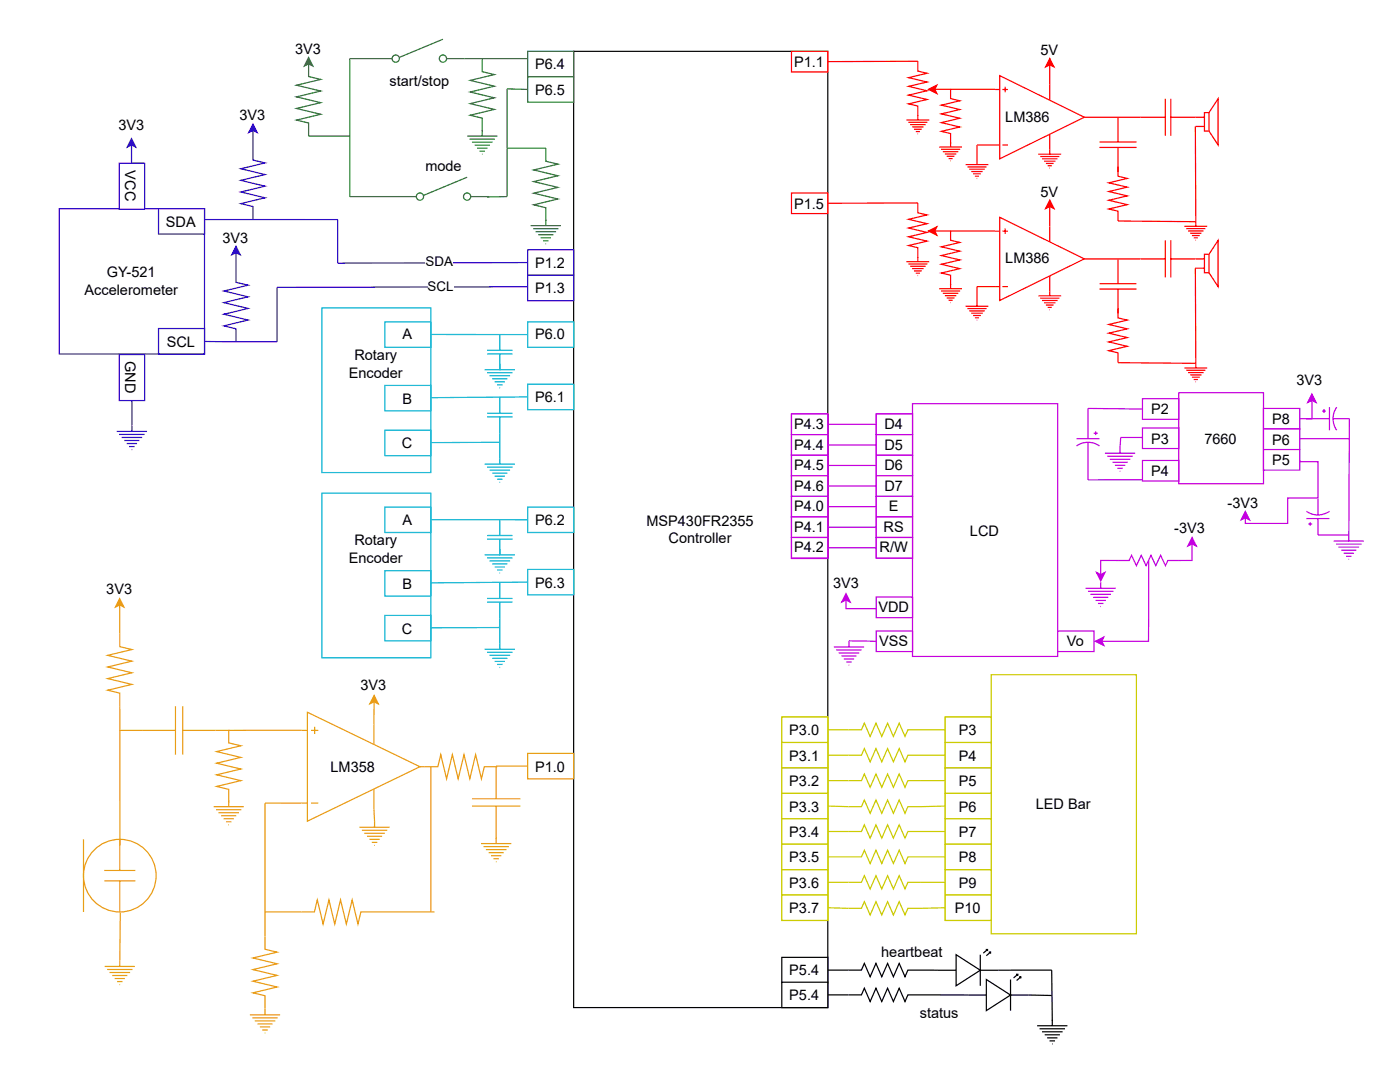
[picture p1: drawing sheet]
<svg xmlns="http://www.w3.org/2000/svg" width="279mm" height="216mm" viewBox="0 0 279 216" stroke-linecap="round" stroke-linejoin="round" font-family="sans-serif">
<path d="M114.5 10.2h50.7v190.9h-50.7z" fill="#fff" stroke="#000" stroke-width=".24"/>
<circle cx="23.9" cy="174.7" r="7.2" fill="#fff" stroke="#ea9b15" stroke-width=".24"/>
<path d="M74.7 140l-.1 4.5M16.7 167.5v14.5M20.8 173.7h6.2M20.8 175.8h6.2M23.9 167.5v6.2M23.9 175.8v6.2" fill="none" stroke="#ea9b15" stroke-width=".24"/>
<path d="M74.7 138.8l.8 1.7-.8-.5-.9 .5z" fill="#ea9b15" stroke="#ea9b15" stroke-width=".24"/>
<path d="M61.3 142.1l22.5 10.9-22.5 10.9z" fill="#fff" stroke="#ea9b15" stroke-width=".24"/>
<g fill="none" stroke="#ea9b15" stroke-width=".24">
<path d="M23.9 120.7v8.3l2.4 .6-4.8 1.2 4.8 1.1-4.8 1.2 4.8 1.1-4.8 1.2 4.8 1.2-4.8 1.1 2.4 .6v30.4M23.9 145.7h11.1M35 140.9v9.7M36.5 145.7h24.8M36.5 140.9v9.7M62.1 145.7h1.4M62.8 145v1.5M74.6 144.5v4M74.6 157.5l.2 7.6M83.8 153h1M86 153v29M61.3 160.2h-8.4v29.2l2.4 .6-4.8 1.2 4.8 1.1-4.8 1.2 4.8 1.1-4.8 1.2 4.8 1.1-4.8 1.2 2.4 .6v3.8"/>
<path d="M62.1 160.2h1.4M71.7 165.1h6.1M72.2 165.7h5.1M72.7 166.3h4.1M73.2 166.9h3.1M73.7 167.5h2.1M74.2 168.1h1.1M74.7 168.7h.1M20.9 192.8h6M21.4 193.4h5M21.9 194h4.1M22.4 194.7h3"/>
<path d="M22.9 195.3h2M23.4 195.9h1.1M23.8 196.5h.2M24 182.1l-.1 10.7M52.9 182h9.8l.6-2.4 1.2 4.8 1.1-4.8 1.2 4.8 1.2-4.8 1.1 4.8 1.2-4.8 1.1 4.8 .6-2.4h14.7M49.9 202.5h6M50.4 203.1h5M50.8 203.7h4.1M51.4 204.3h3M51.9 204.9h2M52.3 205.5h1.1M52.8 206.1h.2"/>
</g>
<path d="M23.9 119.4l.8 1.7-.8-.4-.9 .4z" fill="#ea9b15" stroke="#ea9b15" stroke-width=".24"/>
<path d="M74.6 11.7h3.7M88.4 7.8l-8.7 3.7M89.1 11.7h3.6" fill="none" stroke="#1c8929" stroke-width=".24"/>
<g fill="#fff" stroke="#1c8929" stroke-width=".24">
<circle cx="88.4" cy="11.7" r=".72"/>
<circle cx="79" cy="11.7" r=".72"/>
</g>
<path d="M79.5 39.2h3.6M93.2 35.4l-8.7 3.6M94 39.2h3.6" fill="none" stroke="#1c8929" stroke-width=".24"/>
<g fill="#fff" stroke="#1c8929" stroke-width=".24">
<circle cx="93.2" cy="39.2" r=".72"/>
<circle cx="83.8" cy="39.2" r=".72"/>
</g>
<path d="M69.8 11.7h4.8M74.6 39.2h4.9" fill="none" stroke="#1c8929" stroke-width=".24"/>
<g fill="none" stroke="#00b0d0" stroke-width=".24">
<path d="M96.7 73.8h6.1M97.2 70.6h5.1M97.2 69.9h5.1M97.2 74.4h5.1M97.7 75h4.1M98.2 75.6h3.1M98.7 76.2h2.1M99.2 76.8h1.1M99.7 77.4h.1M99.7 66.6v3.3M99.7 70.6v3.3M99.7 79.2v3.3"/>
<path d="M96.7 92.6h6.1M97.2 83.2h5.1M97.2 82.5h5.1M97.2 93.2h5.1M97.7 93.8h4.1M98.2 94.4h3.1M98.7 95h2.1M99.2 95.6h1.1M99.7 96.2h.1M99.7 83.2v9.4"/>
</g>
<path d="M64.2 61.4h21.8v32.9h-21.8z" fill="#fff" stroke="#00b0d0" stroke-width=".24"/>
<g fill="none" stroke="#00b0d0" stroke-width=".24">
<path d="M85.7 66.7l19.6 .1M105.3 79.2l-19.4 .2M99.7 88.3h-13.8M96.7 110.7h6.1M97.2 107.6h5.1M97.2 106.9h5.1M97.2 111.3h5.1M97.2 119.4h5.1M97.7 111.9h4.1M98.2 112.5h3.1M98.7 113.1h2.1M99.2 113.7h1.1"/>
<path d="M99.7 114.3h.1M99.7 103.6v3.3M99.7 107.6v3.2M99.7 116.2v3.2M96.7 129.6h6.1M97.2 120.1h5.1M97.2 130.2h5.1M97.7 130.8h4.1M98.2 131.4h3.1M98.7 132h2.1M99.2 132.6h1.1M99.7 133.2h.1"/>
<path d="M99.7 120.1v9.5"/>
</g>
<path d="M64.2 98.4h21.8v32.9h-21.8z" fill="#fff" stroke="#00b0d0" stroke-width=".24"/>
<path d="M85.7 103.7h19.6M105.3 116.2l-19.4 .1M99.7 125.2l-13.8 .1" fill="none" stroke="#00b0d0" stroke-width=".24"/>
<path d="M26.2 28.9l.1 3.7h2.6" fill="none" stroke="#290ac6" stroke-width=".24"/>
<path d="M26.2 27.7l.9 1.7-.9-.5-.8 .5z" fill="#290ac6" stroke="#290ac6" stroke-width=".24"/>
<path d="M11.8 41.6h29v29h-29z" fill="#fff" stroke="#290ac6" stroke-width=".24"/>
<g fill="none" stroke="#290ac6" stroke-width=".24">
<path d="M50.5 26v5.9l2.4 .6-4.8 1.2 4.8 1.1-4.8 1.2 4.8 1.2-4.8 1.1 4.8 1.2-4.8 1.1 2.4 .6v2.6M40.8 43.8h26.6v8.7l37.9-.1M47.1 50.4v5.9l2.4 .6-4.8 1.2 4.8 1.1-4.8 1.2 4.8 1.1-4.8 1.2 4.8 1.2-4.8 1.1 2.4 .6v2.6M55.3 57.3v10.9h-8.2M26.3 78.1v8M40.8 68.1l6.3 .1M23.3 86.1h6M23.8 86.7h5.1M24.3 87.3h4.1M24.8 87.9h3M25.3 88.5h2M25.8 89.1h1.1"/>
<path d="M26.3 89.7h.1"/>
</g>
<g fill="#290ac6" stroke="#290ac6" stroke-width=".24">
<path d="M50.5 24.8l.8 1.7-.8-.5-.9 .5z"/>
<path d="M47.1 49.2l.8 1.6-.8-.4-.9 .4z"/>
</g>
<path d="M84.9 50.4h5.5v3.2h-5.5z" fill="#fff"/>
<path d="M105.3 57.2l-50 .1" fill="none" stroke="#290ac6" stroke-width=".24"/>
<path d="M85.3 55.5h5.2v3.2h-5.2z" fill="#fff"/>
<g fill="none" stroke="#1c8929" stroke-width=".24">
<path d="M61.6 12.7v2.6l2.4 .5-4.8 1.2 4.8 1.2-4.8 1.1 4.8 1.2-4.8 1.1 4.8 1.2-4.8 1.2 2.4 .5v2.7h8.2M69.8 11.7v27.5h4.8M92.7 11.7h15.7M96.2 11.7v2.6l2.5 .6-4.9 1.1 4.9 1.2-4.9 1.2 4.9 1.1-4.9 1.2 4.9 1.1-4.9 1.2 2.4 .6v2.6M93.2 27.2h6.1M93.7 27.8h5.1M94.2 28.4h4.1M94.7 29h3.1M95.2 29.6h2.1M95.7 30.2h1.1M96.2 30.8h.1M96.2 25.9v1.3"/>
<path d="M97.2 39.3l4-.1v-9.6h7.7v2.6l2.4 .6-4.8 1.1 4.8 1.2-4.8 1.1 4.8 1.2-4.8 1.2 4.8 1.1-4.8 1.2 2.4 .5v2.7M105.9 45h6M106.4 45.6h5.1M106.9 46.2h4.1M107.4 46.8h3M107.9 47.4h2.1M108.4 48h1.1M108.9 48.6h.1M108.9 43.8v1.2"/>
</g>
<path d="M61.6 11.5l.8 1.7-.8-.5-.9 .5z" fill="#1c8929" stroke="#1c8929" stroke-width=".24"/>
<g fill="#fff" stroke="#c400e1" stroke-width=".24">
<path d="M182.1 80.6h29v50.4h-29z"/>
<path d="M174.9 125.9h7.2v4.1h-7.2z"/>
</g>
<path d="M168.8 119.7v1.7h6.1" fill="none" stroke="#c400e1" stroke-width=".24"/>
<path d="M168.8 118.5l.9 1.6-.9-.4-.8 .4z" fill="#c400e1" stroke="#c400e1" stroke-width=".24"/>
<g fill="#fff" stroke="#c400e1" stroke-width=".24">
<path d="M174.9 119.1h7.2v4.2h-7.2z"/>
<path d="M235.2 78.4h17v18.1h-17z"/>
<path d="M228 79.6h7.2v4.1h-7.2z"/>
<path d="M228 85.4h7.2v4.1h-7.2z"/>
<path d="M228 91.9h7.2v4.1h-7.2z"/>
</g>
<path d="M261.8 79.9v3.6h-1.2" fill="none" stroke="#c400e1" stroke-width=".24"/>
<path d="M261.8 78.6l.9 1.7-.9-.4-.8 .4z" fill="#c400e1" stroke="#c400e1" stroke-width=".24"/>
<g fill="#fff" stroke="#c400e1" stroke-width=".24">
<path d="M252.2 81.5h7.2v4.1h-7.2z"/>
<path d="M252.2 85.6h7.2v4.1h-7.2z"/>
</g>
<path d="M259.4 91.8v.3h3.6v7.3h-6v5h-8.5v-1.1" fill="none" stroke="#c400e1" stroke-width=".24"/>
<path d="M248.5 102.1l.9 1.6-.9-.4-.8 .4z" fill="#c400e1" stroke="#c400e1" stroke-width=".24"/>
<path d="M252.2 89.7h7.2v4.1h-7.2z" fill="#fff" stroke="#c400e1" stroke-width=".24"/>
<g fill="none" stroke="#c400e1" stroke-width=".24">
<path d="M214.8 89a4 4 0 0 1 4.6 0M214.8 87.5h4.6M217.1 84.3v3.2M217.1 88.3v3.2M218.3 86.4h.7M218.7 86.1v.7M220.5 90.4h6.1M221 91h5.1M221.5 91.6h4.1M222 92.2h3M222.5 92.8h2.1M223 93.5h1.1"/>
<path d="M223.5 94.1h.1M223.5 89.2v1.2M262.1 83.5h3.2M263 99.5v3.3M263.9 82h.7M264.2 81.6v.8M265.3 81.3v4.5M266 83.5h3.3M266.8 81.3a4 4 0 0 0 0 4.5M237.9 108.5v3.3h-2.7M260.7 102a4 4 0 0 0 4.6 0M260.7 103.5h4.6"/>
<path d="M261.1 104.6h.8M261.5 104.2v.7M263 103.5v3.2M266.2 108h6M266.6 108.6h5.1M267.1 109.2h4.1M267.7 109.8h3M268.2 110.4h2M268.6 111h1.1M269.1 111.6h.1M269.2 106.8v1.2"/>
</g>
<path d="M237.9 107.3l.9 1.7-.9-.5-.8 .5z" fill="#c400e1" stroke="#c400e1" stroke-width=".24"/>
<path d="M211.1 125.9h7.2v4.1h-7.2z" fill="#fff" stroke="#c400e1" stroke-width=".24"/>
<g fill="none" stroke="#c400e1" stroke-width=".24">
<path d="M217.1 91.5v4.2h10.9M228 87.3h-4.3l-.2 1.9M228 81.6l-10.9-.1v2.8M259.4 83.5h2.7M259.4 87.5h9.9M269.3 83.5l-.1 23.3-6.2-.1M216.6 117.4h6.1M217.1 118h5.1M217.6 118.6h4.1M218.2 119.2h3M218.6 119.8h2.1M219.7 116.2v1.2"/>
<path d="M229.3 111.8l-.1 16.2h-9.3M235.2 111.8h-2.1l-.5 1.1-1-2.1-.9 2.1-1-2.1-1 2.1-.9-2.1-1 2.1-1-2.1-.5 1h-5.6v2.8M166.4 129.1h6M166.9 129.7h5.1M167.4 130.3h4.1M167.9 130.9h3M168.4 131.5h2.1M168.9 132.1h1.1M169.4 132.7h.1M174.9 128l-5.5-.1v1.2M219.1 120.4h1.1M219.6 121h.1"/>
</g>
<g fill="#c400e1" stroke="#c400e1" stroke-width=".24">
<path d="M218.6 128l1.7-.9-.4 .9 .4 .8z"/>
<path d="M218.8 114.2l.9 .4 .8-.4-.8 1.7z"/>
</g>
<path d="M197.8 134.6h29v51.7h-29z" fill="#fff" stroke="#cc0" stroke-width=".24"/>
<g fill="none" stroke="#cc0" stroke-width=".24">
<path d="M165.2 145.6h4.1M165.2 150.7h4.1M165.2 155.8h4.1M183.8 145.6h4.8M183.8 150.7h4.8M183.8 155.8h4.8M165.2 165.9h4.1M165.2 171h4.1M165.2 176.1h4.1M165.2 160.8l4.1 .2M183.8 165.9h4.8M183.8 171h4.8"/>
<path d="M183.8 176.1h4.8M188.6 160.8l-4.8 .2M165.2 181.1l4.1 .1M188.6 181.1l-4.8 .1"/>
</g>
<path d="M174.9 82.6h7.2v28.8h-7.2z" fill="none" stroke="#c400e1" stroke-width=".24"/>
<g fill="#fff" stroke="#c400e1" stroke-width=".24">
<path d="M174.9 82.6h7.2v4.1h-7.2z"/>
<path d="M174.9 86.7h7.2v4.1h-7.2z"/>
<path d="M174.9 90.8h7.2v4.1h-7.2z"/>
<path d="M174.9 94.9h7.2v4.1h-7.2z"/>
<path d="M174.9 99h7.2v4.1h-7.2z"/>
<path d="M174.9 103.1h7.2v4.2h-7.2z"/>
<path d="M174.9 107.3h7.2v4.1h-7.2z"/>
</g>
<path d="M158 82.7h7.2v28.7h-7.2zM158 82.6h7.2v28.8h-7.2z" fill="none" stroke="#c400e1" stroke-width=".24"/>
<g fill="#fff" stroke="#c400e1" stroke-width=".24">
<path d="M158 82.6h7.2v4.1h-7.2z"/>
<path d="M158 86.7h7.2v4.1h-7.2z"/>
<path d="M158 90.8h7.2v4.1h-7.2z"/>
<path d="M158 94.9h7.2v4.1h-7.2z"/>
<path d="M158 99h7.2v4.1h-7.2z"/>
<path d="M158 103.1h7.2v4.2h-7.2z"/>
<path d="M158 107.3h7.2v4.1h-7.2z"/>
</g>
<path d="M165.2 84.7h9.7M165.2 88.8h9.7M165.2 92.9h9.7M165.2 97h9.7M165.2 101.1h9.7M165.2 105.2h9.7M165.2 109.3h9.7" fill="none" stroke="#c400e1" stroke-width=".24"/>
<path d="M105.3 150.3h9.2v5.1h-9.2z" fill="#fff" stroke="#ea9b15" stroke-width=".24"/>
<g fill="#fff" stroke="#00b0d0" stroke-width=".24">
<path d="M105.3 113.6h9.2v5.1h-9.2z"/>
<path d="M105.3 101.2h9.2v5.1h-9.2z"/>
<path d="M105.3 76.7h9.2v5h-9.2z"/>
<path d="M105.3 64.2h9.2v5.1h-9.2z"/>
</g>
<g fill="#fff" stroke="#290ac6" stroke-width=".24">
<path d="M105.3 49.9h9.2v5h-9.2z"/>
<path d="M105.3 54.9h9.2v5.1h-9.2z"/>
<path d="M31.6 41.6h9.2v5.1h-9.2z"/>
<path d="M31.6 65.6h9.2v5h-9.2z"/>
<path d="M23.8 70.7h5.1v9.2h-5.1z"/>
<path d="M23.8 32.6h5.1v9.2h-5.1z"/>
</g>
<g fill="#fff" stroke="#1c8929" stroke-width=".24">
<path d="M105.3 10.2h9.2v5.1h-9.2z"/>
<path d="M105.3 15.3h9.2v5.1h-9.2z"/>
</g>
<path d="M105.3 17.9l-4.1-.2v11.9" fill="none" stroke="#1c8929" stroke-width=".24"/>
<g fill="#fff" stroke="#00b0d0" stroke-width=".24">
<path d="M76.8 64.2h9.2v5.1h-9.2z"/>
<path d="M76.8 76.9h9.2v5.1h-9.2z"/>
<path d="M76.8 85.8h9.2v5.1h-9.2z"/>
<path d="M76.8 101.2h9.2v5.1h-9.2z"/>
<path d="M76.8 113.9h9.2v5h-9.2z"/>
<path d="M76.8 122.8h9.2v5.1h-9.2z"/>
</g>
<path d="M169.3 145.6h2.6l.6-1.3 1.2 2.7 1.1-2.7 1.2 2.7 1.1-2.7 1.2 2.7 1.2-2.7 1.1 2.7 .6-1.4h2.6M169.3 150.7h2.6l.6-1.3 1.2 2.6 1.1-2.6 1.2 2.6 1.1-2.6 1.2 2.6 1.2-2.6 1.1 2.6 .6-1.3h2.6M169.3 155.8h2.6l.6-1.4 1.2 2.7 1.1-2.7 1.2 2.7 1.1-2.7 1.2 2.7 1.2-2.7 1.1 2.7 .6-1.3h2.6M169.3 161h2.6l.6-1.4 1.2 2.7 1.1-2.7 1.2 2.7 1.1-2.7 1.2 2.7 1.2-2.7 1.1 2.7 .6-1.3h2.6M169.3 165.9h2.6l.6-1.3 1.2 2.6 1.1-2.6 1.2 2.6 1.1-2.6 1.2 2.6 1.2-2.6 1.1 2.6 .6-1.3h2.6M169.3 171h2.6l.6-1.3 1.2 2.6 1.1-2.6 1.2 2.6 1.1-2.6 1.2 2.6 1.2-2.6 1.1 2.6 .6-1.3h2.6M169.3 176.1h2.6l.6-1.4 1.2 2.7 1.1-2.7 1.2 2.7 1.1-2.7 1.2 2.7 1.2-2.7 1.1 2.7 .6-1.3h2.6M169.3 181.2h2.6l.6-1.3 1.2 2.7 1.1-2.7 1.2 2.7 1.1-2.7 1.2 2.7 1.2-2.7 1.1 2.7 .6-1.4h2.6" fill="none" stroke="#cc0" stroke-width=".24"/>
<path d="M190.8 190.5l4.8 3.1-4.8 3.1z" fill="#fff" stroke="#000" stroke-width=".24"/>
<path d="M169.3 193.6h2.6l.6-1.4 1.2 2.7 1.1-2.7 1.2 2.7 1.1-2.7 1.2 2.7 1.2-2.7 1.1 2.7 .6-1.3h2.6M187.2 193.6h3.6M195.6 193.6h3.7M195.6 190.5v6.2M196.7 189.5h.4v.3M197.1 189.5l-.9 .7M197.3 190h.4v.3M197.7 190l-.9 .7" fill="none" stroke="#000" stroke-width=".24"/>
<path d="M156 191h9.2v5.1h-9.2z" fill="#fff" stroke="#000" stroke-width=".24"/>
<path d="M165.2 193.6h4.1M183.8 193.6h3.4M209.9 193.6h-10.6" fill="none" stroke="#000" stroke-width=".24"/>
<path d="M196.8 195.4l4.9 3.2-4.9 3.1z" fill="#fff" stroke="#000" stroke-width=".24"/>
<path d="M169.3 198.5h2.6l.6-1.3 1.2 2.6 1.1-2.6 1.2 2.6 1.1-2.6 1.2 2.6 1.2-2.6 1.1 2.6 .6-1.3h2.6M193.2 198.6h3.6M201.7 198.6h3.6M201.7 195.4v6.3M202.8 194.4h.3v.3M203.1 194.4l-.8 .7M203.4 194.9h.3v.3M203.7 194.9l-.8 .8" fill="none" stroke="#000" stroke-width=".24"/>
<path d="M156 196h9.2v5.1h-9.2z" fill="#fff" stroke="#000" stroke-width=".24"/>
<path d="M165.2 198.5h4.1M183.8 198.5h9.4M205.3 198.5l4.6 .1M209.9 193.6l.1 10.1M207 204.7h6M207.5 205.3h5M208 205.9h4.1M208.5 206.5h3M209 207.1h2M209.5 207.7h1.1M209.9 208.3h.2M210 203.5v1.2" fill="none" stroke="#000" stroke-width=".24"/>
<g fill="none" stroke="#ea9b15" stroke-width=".24">
<path d="M45.6 145.6v2.6l2.5 .6-4.9 1.2 4.9 1.1-4.9 1.2 4.9 1.1-4.9 1.2 4.9 1.2-4.9 1.1 2.4 .6v2.6M45.6 159.8v1.2M84.8 153h2.6l.6-2.4 1.1 4.8 1.2-4.8 1.1 4.8 1.2-4.8 1.2 4.8 1.1-4.8 1.2 4.8 .6-2.4h2.6M94.2 159.4h9.7M105.3 152.9h-6.3v6.5M42.6 161h6.1M43.1 161.6h5.1M43.6 162.2h4.1M44.1 162.8h3.1M44.6 163.4h2.1M45.1 164h1.1M45.6 164.6h.1"/>
<path d="M94.2 160.8h9.7M96 168.3h6M96.5 168.9h5.1M97 169.5h4.1M97.5 170.1h3M98 170.7h2M98.5 171.3h1.1M99 171.9h.1M99 160.8v7.5"/>
</g>
<path d="M188.6 173.5h9.2v10.2h-9.2z" fill="none" stroke="#cc0" stroke-width=".24"/>
<g fill="#fff" stroke="#cc0" stroke-width=".24">
<path d="M188.6 173.5h9.2v5.1h-9.2z"/>
<path d="M188.6 178.6h9.2v5.1h-9.2z"/>
</g>
<path d="M188.6 143.1h9.2v10.1h-9.2z" fill="none" stroke="#cc0" stroke-width=".24"/>
<g fill="#fff" stroke="#cc0" stroke-width=".24">
<path d="M188.6 143.1h9.2v5.1h-9.2z"/>
<path d="M188.6 148.2h9.2v5h-9.2z"/>
</g>
<path d="M188.6 153.2h9.2v10.2h-9.2z" fill="none" stroke="#cc0" stroke-width=".24"/>
<g fill="#fff" stroke="#cc0" stroke-width=".24">
<path d="M188.6 153.2h9.2v5.1h-9.2z"/>
<path d="M188.6 158.3h9.2v5.1h-9.2z"/>
</g>
<path d="M188.6 163.4h9.2v10.1h-9.2z" fill="none" stroke="#cc0" stroke-width=".24"/>
<g fill="#fff" stroke="#cc0" stroke-width=".24">
<path d="M188.6 163.4h9.2v5h-9.2z"/>
<path d="M188.6 168.4h9.2v5.1h-9.2z"/>
</g>
<path d="M156 173.5h9.2v10.2h-9.2z" fill="none" stroke="#cc0" stroke-width=".24"/>
<g fill="#fff" stroke="#cc0" stroke-width=".24">
<path d="M156 173.5h9.2v5.1h-9.2z"/>
<path d="M156 178.6h9.2v5.1h-9.2z"/>
</g>
<path d="M156 143.1h9.2v10.1h-9.2z" fill="none" stroke="#cc0" stroke-width=".24"/>
<g fill="#fff" stroke="#cc0" stroke-width=".24">
<path d="M156 143.1h9.2v5.1h-9.2z"/>
<path d="M156 148.2h9.2v5h-9.2z"/>
</g>
<path d="M156 153.2h9.2v10.2h-9.2z" fill="none" stroke="#cc0" stroke-width=".24"/>
<g fill="#fff" stroke="#cc0" stroke-width=".24">
<path d="M156 153.2h9.2v5.1h-9.2z"/>
<path d="M156 158.3h9.2v5.1h-9.2z"/>
</g>
<path d="M156 163.4h9.2v10.1h-9.2z" fill="none" stroke="#cc0" stroke-width=".24"/>
<g fill="#fff" stroke="#cc0" stroke-width=".24">
<path d="M156 163.4h9.2v5h-9.2z"/>
<path d="M156 168.4h9.2v5.1h-9.2z"/>
</g>
<g fill="#fff" stroke="#f00" stroke-width=".24">
<path d="M158 10.2h7.2v4.1h-7.2z"/>
<path d="M243.1 19.7l-1.8 2.8h-.9v3.7h.9l1.8 2.7zM238.6 25.2h1.8zM238.6 23.4h1.8z"/>
</g>
<path d="M209.5 12.9v4M241.3 22.5v3.7" fill="none" stroke="#f00" stroke-width=".24"/>
<path d="M209.5 11.7l.8 1.7-.8-.5-.8 .5z" fill="#f00" stroke="#f00" stroke-width=".24"/>
<path d="M199.5 15.1l16.9 8.3-16.9 8.3z" fill="#fff" stroke="#f00" stroke-width=".24"/>
<g fill="none" stroke="#f00" stroke-width=".24">
<path d="M183.2 12.2v2l1.8 .4-3.7 .9 3.7 .9-3.7 .8 3.7 .9-3.7 .9 3.7 .9-3.7 .8 1.9 .5v1.9M186.6 17.8h12M189.7 17.7v2l1.9 .4-3.7 .9 3.7 .9-3.7 .8 3.7 .9-3.7 .9 3.7 .8-3.7 .9 1.8 .4v2M198.6 17.9h.9M200.1 17.9h1.1M200.6 17.3v1.1M209.5 16.9v3.1M232.6 19.7v7.4M233.7 19.7v7.4M180.9 23.9h4.5M181.3 24.4h3.8M181.6 24.9h3.1"/>
<path d="M182 25.3h2.3M182.4 25.8h1.5M182.8 26.3h.8M183.1 26.7h.1M183.2 23v.9M187.4 29.3h4.6M187.8 29.8h3.8M188.2 30.3h3.1M188.6 30.7h2.2M188.9 31.2h1.6M189.3 31.6h.8M189.7 32.1h.1"/>
<path d="M189.7 28.4v.9M192.7 32.8h4.5M193.1 33.3h3.8M193.4 33.8h3.1M193.8 34.2h2.3M194.2 34.7h1.5M194.6 35.2h.8M194.9 35.6h.1M199.5 28.9h-4.5v3.9M200.1 28.9h1.1M207.2 30.8h4.6M207.6 31.2h3.8"/>
<path d="M208 31.7h3M208.4 32.2h2.2M208.7 32.6h1.6M209.1 33.1h.8M209.5 33.5h.1M209.5 26.8v4M216.4 23.4h16.2M219.4 29.4h7.4M219.4 28.3h7.4M223.1 33.2v2l1.9 .4-3.7 .9 3.7 .8-3.7 .9 3.7 .9-3.7 .9 3.7 .8-3.7 .9 1.8 .4v2l15.5 .1M223.1 23.4v4.9M223.1 29.4v4.9"/>
<path d="M233.7 23.4h4.9M238.6 25.2v19M236.4 45.2h4.5M236.7 45.6h3.9M237.1 46.1h3.1M237.5 46.5h2.3M237.9 47h1.5M238.2 47.5h.9M238.6 47.9h.1M238.6 44.2v1"/>
</g>
<path d="M185.3 17.8l1.7-.8-.4 .8 .4 .9z" fill="#f00" stroke="#f00" stroke-width=".24"/>
<g fill="#fff" stroke="#f00" stroke-width=".24">
<path d="M158 38.5h7.2v4.1h-7.2z"/>
<path d="M243.1 48l-1.8 2.7h-.9v3.7h.9l1.8 2.8zM238.6 53.5h1.8zM238.6 51.7h1.8z"/>
</g>
<path d="M209.5 41.2v4M241.3 50.7v3.7" fill="none" stroke="#f00" stroke-width=".24"/>
<path d="M209.5 39.9l.8 1.7-.8-.4-.8 .4z" fill="#f00" stroke="#f00" stroke-width=".24"/>
<path d="M199.5 43.4l16.9 8.3-16.9 8.3z" fill="#fff" stroke="#f00" stroke-width=".24"/>
<g fill="none" stroke="#f00" stroke-width=".24">
<path d="M183.2 12.2l-18 .1M165.2 40.6l18-.1v2l1.8 .4-3.7 .9 3.7 .8-3.7 .9 3.7 .9-3.7 .8 3.7 .9-3.7 .9 1.9 .4v2M180.9 52.2h4.5M181.3 52.7h3.8M181.6 53.1h3.1M182 53.6h2.3M182.4 54.1h1.5M182.8 54.5h.8M183.1 55h.1M183.2 51.3v.9M186.6 46.1h12.9M187.4 57.6h4.6"/>
<path d="M187.8 58.1h3.8M188.2 58.5h3.1M188.6 59h2.2M188.9 59.5h1.6M189.3 59.9h.8M189.7 46v1.9l1.9 .5-3.7 .8 3.7 .9-3.7 .9 3.7 .9-3.7 .8 3.7 .9-3.7 .9 1.8 .4v2M189.7 56.7v.9M199.5 57.2h-4.5v3.9M200.1 57.2h1.1M200.1 46.1h1.1M200.6 45.6v1.1M207.2 59h4.6"/>
<path d="M207.6 59.5h3.8M208 60h3M209.5 45.2v3M209.5 55.1v3.9M216.4 51.7h16.2M219.4 57.7h7.4M219.4 56.6h7.4M223.1 51.7v4.9M223.1 57.7v4.9M232.6 48v7.4M233.7 51.7h4.9M233.7 48v7.4"/>
<path d="M238.6 53.5v19M189.7 60.4h.1M192.7 61.1h4.5M193.1 61.6h3.8M193.4 62h3.1M193.8 62.5h2.3M194.2 63h1.5M194.6 63.4h.8M194.9 63.9h.1M208.4 60.4h2.2M208.7 60.9h1.6M209.1 61.3h.8"/>
<path d="M209.5 61.8h.1M223.1 61.5v1.9l1.9 .5-3.7 .8 3.7 .9-3.7 .9 3.7 .9-3.7 .8 3.7 .9-3.7 .9 1.8 .4v2l15.5 .1M236.4 73.4h4.5M236.7 73.9h3.9M237.1 74.3h3.1M237.5 74.8h2.3M237.9 75.3h1.5M238.2 75.7h.9M238.6 76.2h.1M238.6 72.5v.9"/>
</g>
<path d="M185.3 46.1l1.7-.9-.4 .9 .4 .8z" fill="#f00" stroke="#f00" stroke-width=".24"/>
<g font-size="2.9">
<text x="58.9" y="10.7">3V3</text>
<text x="207.6" y="11">5V</text>
<text x="77.7" y="17.2">start/stop</text>
<text x="106.8" y="13.9">P6.4</text>
<text x="158.5" y="13.4">P1.1</text>
<text x="106.8" y="18.9">P6.5</text>
<text x="23.6" y="25.9">3V3</text>
<text x="47.8" y="24">3V3</text>
<text x="200.6" y="24.3">LM386</text>
<text x="25" y="34" transform="rotate(90 25 34)">VCC</text>
<text x="84.9" y="34.2">mode</text>
<text x="158.5" y="41.6">P1.5</text>
<text x="207.6" y="39.2">5V</text>
<text x="33.1" y="45.3">SDA</text>
<text x="44.4" y="48.4">3V3</text>
<text x="106.8" y="53.5">P1.2</text>
<text x="200.6" y="52.5">LM386</text>
<text x="16.9" y="58.8">Accelerometer</text>
<text x="21.3" y="55.4">GY-521</text>
<text x="106.8" y="58.5">P1.3</text>
<text x="25" y="72" transform="rotate(90 25 72)">GND</text>
<text x="33.3" y="69.2">SCL</text>
<text x="70.7" y="71.9">Rotary</text>
<text x="80.3" y="67.7">A</text>
<text x="106.8" y="67.7">P6.0</text>
<text x="69.6" y="75.4">Encoder</text>
<text x="258.8" y="76.9">3V3</text>
<text x="80.3" y="80.5">B</text>
<text x="106.8" y="80.3">P6.1</text>
<text x="229.7" y="82.7">P2</text>
<text x="80.2" y="89.5">C</text>
<text x="158.5" y="85.6">P4.3</text>
<text x="158.5" y="89.7">P4.4</text>
<text x="176.5" y="85.6">D4</text>
<text x="176.5" y="89.7">D5</text>
<text x="229.7" y="88.5">P3</text>
<text x="240.4" y="88.5">7660</text>
<text x="253.9" y="84.6">P8</text>
<text x="253.9" y="88.7">P6</text>
<text x="158.5" y="93.8">P4.5</text>
<text x="176.5" y="93.8">D6</text>
<text x="229.7" y="95">P4</text>
<text x="253.9" y="92.8">P5</text>
<text x="158.5" y="97.9">P4.6</text>
<text x="176.5" y="97.9">D7</text>
<text x="245" y="101.3">-3V3</text>
<text x="80.3" y="104.7">A</text>
<text x="106.8" y="104.7">P6.2</text>
<text x="129" y="104.9">MSP430FR2355</text>
<text x="158.5" y="102">P4.0</text>
<text x="158.5" y="106.1">P4.1</text>
<text x="176.4" y="106.1">RS</text>
<text x="177.4" y="102">E</text>
<text x="193.6" y="106.9">LCD</text>
<text x="234.4" y="106.4">-3V3</text>
<text x="69.6" y="112.3">Encoder</text>
<text x="70.7" y="108.8">Rotary</text>
<text x="133.4" y="108.4">Controller</text>
<text x="158.5" y="110.2">P4.2</text>
<text x="175.5" y="110.2">R/W</text>
<text x="21.2" y="118.5">3V3</text>
<text x="80.3" y="117.5">B</text>
<text x="106.8" y="117.2">P6.3</text>
<text x="166.3" y="117.2">3V3</text>
<text x="175.3" y="122.1">VDD</text>
<text x="80.2" y="126.4">C</text>
<text x="175.5" y="128.8">VSS</text>
<text x="212.9" y="128.8">Vo</text>
<text x="71.9" y="137.8">3V3</text>
<text x="157.5" y="146.7">P3.0</text>
<text x="191.3" y="146.7">P3</text>
<text x="66" y="154">LM358</text>
<text x="106.8" y="154">P1.0</text>
<text x="157.5" y="151.8">P3.1</text>
<text x="191.3" y="151.8">P4</text>
<text x="157.5" y="156.9">P3.2</text>
<text x="157.5" y="161.9">P3.3</text>
<text x="191.3" y="156.9">P5</text>
<text x="191.3" y="161.9">P6</text>
<text x="206.7" y="161.4">LED Bar</text>
<text x="157.5" y="167">P3.4</text>
<text x="191.3" y="167">P7</text>
<text x="157.5" y="172.1">P3.5</text>
<text x="191.3" y="172.1">P8</text>
<text x="157.5" y="177.1">P3.6</text>
<text x="191.3" y="177.1">P9</text>
<text x="157.5" y="182.2">P3.7</text>
<text x="190.5" y="182.2">P10</text>
<text x="175.9" y="190.9">heartbeat</text>
<text x="157.5" y="194.5">P5.4</text>
<text x="157.5" y="199.6">P5.4</text>
<text x="183.6" y="203.2">status</text>
</g>
<g font-size="2.7">
<text x="84.9" y="53">SDA</text>
<text x="85.3" y="58.1">SCL</text>
</g>
</svg>
